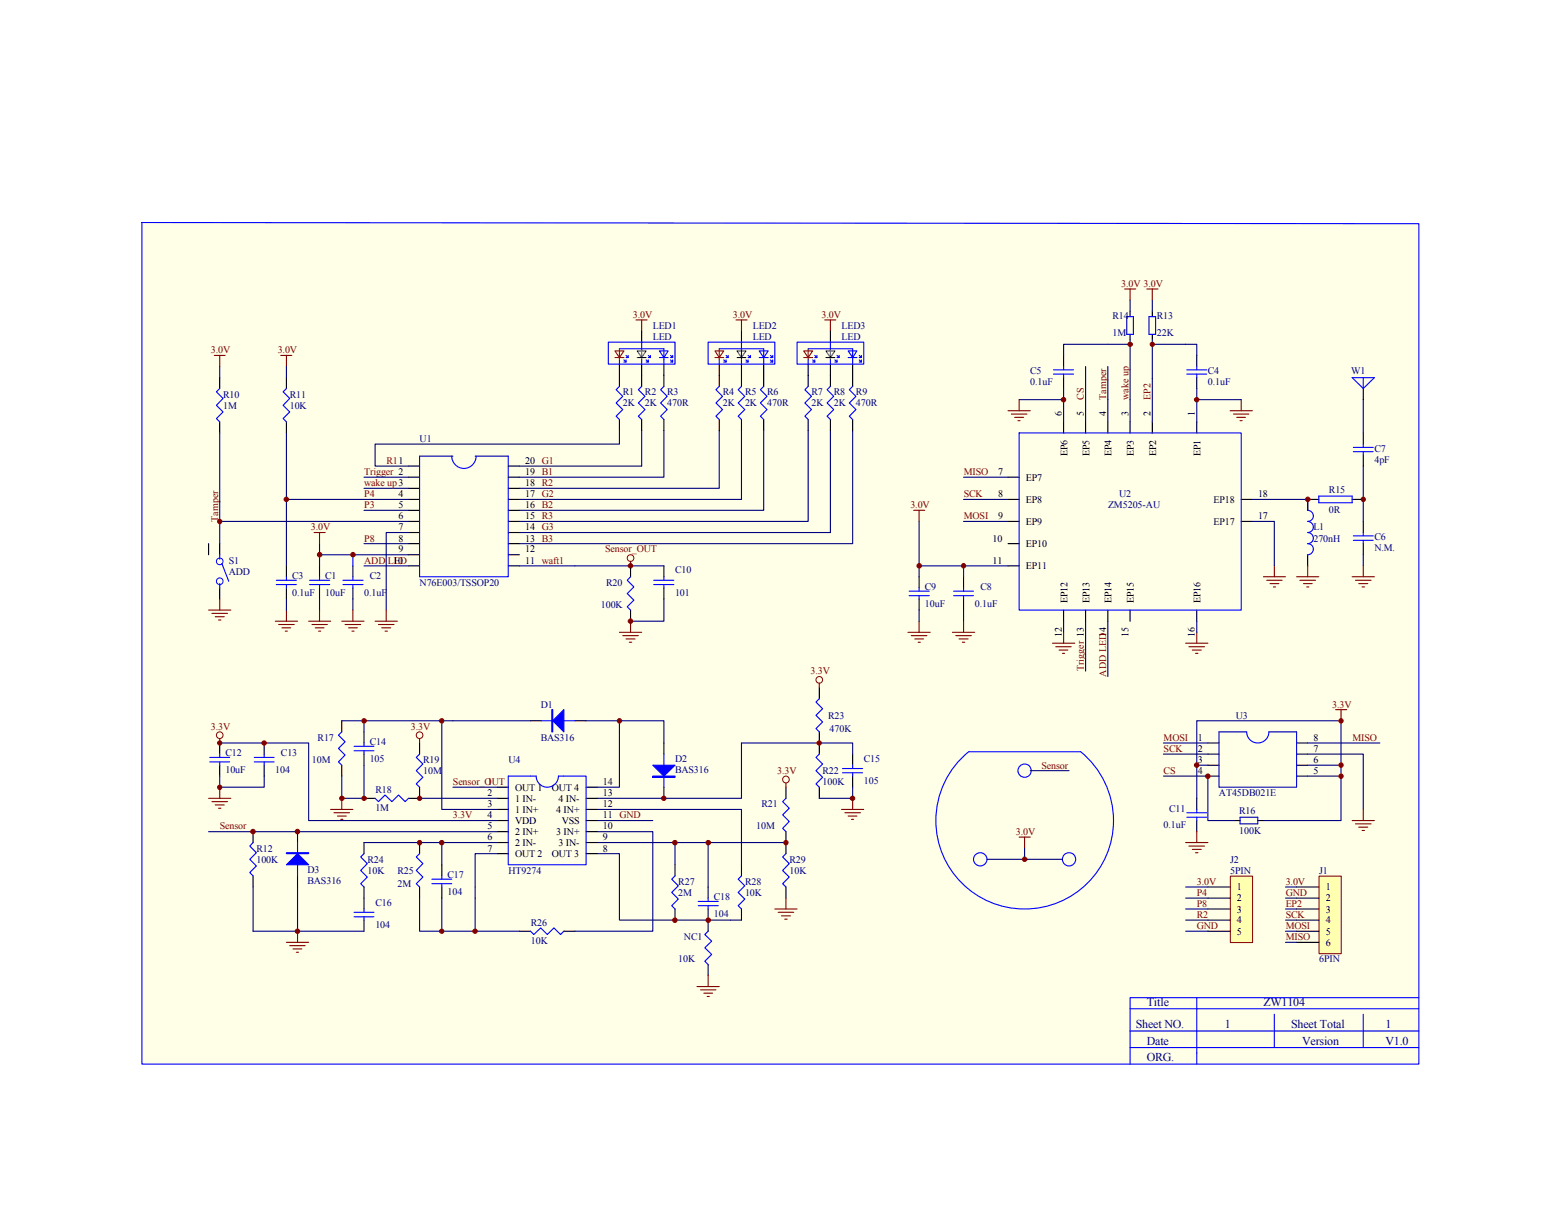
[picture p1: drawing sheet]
<svg xmlns="http://www.w3.org/2000/svg" width="279mm" height="216mm" viewBox="0 0 279 216" stroke-linecap="round" stroke-linejoin="round" font-family="sans-serif">
<path d="M25.4 39.9h228.6v150.6h-228.6z" fill="#ffffe8"/>
<g fill="none" stroke="#000" stroke-width=".2">
<path d="M202.3 55.7v1M202.3 59.9v.9M206.2 55.7v1M206.2 59.9v.9M190.4 63.6v2M190.4 67.6v2M190.4 75.5v2M194.3 75.5v2M198.3 75.5v2M202.3 75.5v2M206.2 75.5v2M214.2 63.6v2"/>
<path d="M214.2 67.6v2M214.2 75.5v2M244 69.6v1.9M244 77.5v2M73.1 85.4h2M73.1 89.4h2M73.1 93.3h2M73.1 97.3h2M73.1 83.4h2M73.1 87.4h2M73.1 91.4h2M73.1 95.3h2"/>
<path d="M73.1 99.3h2M91 85.4h2M91 89.4h2M91 93.3h2M91 97.3h2M91 83.4h2M91 87.4h2M91 91.4h2M91 95.3h2M91 99.3h2M180.4 85.4h2M180.4 89.4h2"/>
<path d="M180.4 93.3h2M180.4 97.3h2M222.2 89.4h2M222.2 93.3h2M234.1 99.3v2M236 89.4h-1.9v2M242 89.4h2M244 81.4v2M244 93.3v2M244 97.3v2M57.2 101.3v2M57.2 105.2v2"/>
<path d="M63.2 101.3v2M63.2 105.2v2M73.1 101.3h2M91 101.3h2M164.5 103.3v1.9M164.5 107.2v2M172.5 103.3v1.9M172.5 107.2v2M180.4 101.3h2M190.4 109.2v2M194.3 109.2v2M198.3 109.2v2"/>
<path d="M202.3 109.2v2M214.2 109.2v2"/>
</g>
<g fill="none" stroke="#00f" stroke-width=".2">
<path d="M25.4 39.8l228.6 .2v150.5h-228.6zM201.7 56.7h1.2M201.7 59.9h1.2M205.7 56.7h1.1M205.7 59.9h1.1M182.4 77.5h39.8v31.7h-39.8zM188.6 67h3.6M188.6 66.2h3.6M190.4 65.6v.6M190.4 67v.6M212.4 67h3.6M212.4 66.2h3.6"/>
<path d="M214.2 65.6v.6M214.2 67v.6M242 67.6h4l-2 2zM244 67.6v2M244 79.5v.6M63.2 99.3v2M75.1 81.7v21.6h15.9v-21.6M80.9 81.7a2.18 2.18 0 0 0 2.1 2.2 2.18 2.18 0 0 0 2.2-2.2M234.1 91.4a.99 .99 0 0 1 1 1 .99 .99 0 0 1-1 .9 1 1 0 0 1 1 1 1 1 0 0 1-1 1 .99 .99 0 0 1 1 1 .99 .99 0 0 1-1 1 1 1 0 0 1 1 1 1 1 0 0 1-1 1M236 88.8h6v1.2h-6zM242.2 96.7h3.6M242.2 95.9h3.6"/>
<path d="M242.2 80.9h3.6M242.2 80.1h3.6M244 80.9v.5M244 95.3v.6M244 96.7v.6M55.4 104.6h3.6M55.4 103.9h3.6M57.2 103.3v.6M57.2 104.6v.6M61.4 104.6h3.6M61.4 103.9h3.6M63.2 103.3v.6"/>
<path d="M63.2 104.6v.6M162.7 106.6h3.6M162.7 105.8h3.6M164.5 105.2v.6M164.5 106.6v.6M170.7 106.6h3.5M170.7 105.8h3.5M172.5 101.3v2M172.5 105.2v.6M172.5 106.6v.6M214.2 178.6v11.9M254 178.6h-51.7v11.9"/>
<path d="M202.3 187.5h51.7M202.3 184.6h51.7M202.3 180.6h51.7M228.1 181.6v5.9M244 181.6v5.9"/>
</g>
<g fill="none" stroke="#000080" stroke-width=".2">
<path d="M202.3 53.7v2M206.2 53.7v2M114.8 77.1v6.3h-21.8M118.8 77.1v8.3h-25.8M128.7 77.1v10.3h-35.7M132.7 77.1v12.3h-39.7M144.7 77.1v16.2h-51.7M148.6 77.1v18.2h-55.6M152.6 77.1v20.2h-59.6M182.4 71.5h8v4M190.4 63.6v-2h11.9v13.9M190.4 69.6v1.9"/>
<path d="M198.3 65.6v9.9M202.3 60.8v.8M206.2 60.8v.8M214.2 63.6v-2h-8v13.9M214.2 69.6v1.9M222.2 71.5h-8v4M244 71.5v6M57.2 99.3h15.9M57.2 97.3v4M65.2 85.4h7.9M65.2 87.4h7.9M73.1 95.3h-4v13.9"/>
<path d="M224.2 93.3h3.9v8M224.2 89.4h9.9v2M244 83.4v9.9M244 99.3v2M57.2 107.2v2M63.2 107.2v2M164.5 109.2v2M172.5 109.2v2M180.4 101.3h-15.9v2M190.4 111.2v2M194.3 111.2v8.9M214.2 111.2v2"/>
</g>
<g fill="none" stroke="#800000" stroke-width=".2">
<path d="M113.8 57.3h2M114.8 57.3v2M131.7 57.3h2M132.7 57.3v2M147.6 57.3h2M148.6 57.3v2M201.3 51.7h2M202.3 51.7v2M205.3 51.7h2M206.2 51.7v2M180.4 73.5h4M181 74.1h2.8"/>
<path d="M181.6 74.7h1.6M182.2 75.3h.4M182.4 71.5v2M220.2 73.5h4M220.8 74.1h2.7M221.4 74.7h1.5M222 75.3h.3M222.2 71.5v2M56.2 95.3h2M57.2 95.3v2M55.2 111.2h4M55.8 111.8h2.8"/>
<path d="M56.4 112.4h1.6M57 113h.4M57.2 109.2v2M61.2 111.2h4M61.8 111.8h2.8M62.4 112.4h1.6M63 113h.4M63.2 109.2v2M67.1 111.2h4M67.7 111.8h2.8M68.3 112.4h1.6M68.9 113h.4"/>
<path d="M69.1 109.2v2M162.5 113.2h4M163.1 113.8h2.8M163.7 114.4h1.6M164.3 115h.4M164.5 111.2v2M170.5 113.2h4M171.1 113.8h2.8M171.7 114.4h1.6M172.3 115h.4M172.5 111.2v2M188.4 115.1h4"/>
<path d="M189 115.8h2.7M189.6 116.4h1.5M190.2 117h.3M190.4 113.2v1.9M212.2 115.1h4M212.8 115.8h2.8M213.4 116.4h1.6M214 117h.4M214.2 113.2v1.9M226.1 103.3h4M226.7 103.9h2.8M227.3 104.5h1.6"/>
<path d="M227.9 105.1h.4M228.1 101.3v2M232.1 103.3h3.9M232.7 103.9h2.8M233.3 104.5h1.6M233.9 105.1h.4M234.1 101.3v2M242 103.3h4M242.6 103.9h2.8M243.2 104.5h1.6M243.8 105.1h.4M244 101.3v2"/>
</g>
<path d="M201.7 56.7v3.2M202.9 56.7v3.2M205.7 56.7v3.2M206.8 56.7v3.2M75.1 81.7h6M85 81.7h6" fill="none" stroke="#0000bf" stroke-width=".2"/>
<circle cx="63.2" cy="99.3" r=".4" fill="#800000"/>
<circle cx="63.2" cy="99.3" r=".4" fill="none" stroke="#800000" stroke-width=".18"/>
<g fill="none" stroke="#800000" stroke-width=".2">
<path d="M38.4 63.6h1.9M39.3 63.6v2M50.2 63.6h2M51.3 63.6v2M163.5 91.4h2M164.5 91.4v1.9M37.3 109.2h4M37.9 109.8h2.8M38.5 110.4h1.6M39.1 111h.4M39.3 107.2v2M49.3 111.2h4"/>
<path d="M49.9 111.8h2.8M50.5 112.4h1.5M51.1 113h.3M51.3 109.2v2"/>
</g>
<g fill="none" stroke="#000" stroke-width=".2">
<path d="M39.3 67.6v2M39.3 75.5v2M51.3 67.6v2M51.3 75.5v2M110.9 67.2v2M110.9 75.1v2M114.8 67.2v2M114.8 75.1v2M118.8 67.2v2M118.8 75.1v2M128.7 67.2v2M128.7 75.1v2"/>
<path d="M132.7 67.2v2M132.7 75.1v2M136.7 67.2v2M136.7 75.1v2M144.7 67.2v2M144.7 75.1v2M148.6 67.2v2M148.6 75.1v2M152.6 67.2v2M152.6 75.1v2M51.3 101.3v2M51.3 105.2v2"/>
</g>
<g fill="none" stroke="#00f" stroke-width=".2">
<path d="M39.3 69.6l-.6 .5 1.2 1.2-1.2 1.3 1.2 1.1-1.2 1.2 .6 .6M51.3 69.6l-.6 .5 1.2 1.2-1.2 1.3 1.2 1.1-1.2 1.2 .6 .6M110.9 69.2l-.6 .6 1.2 1.2-1.2 1.1 1.2 1.2-1.2 1.2 .6 .6M114.8 69.2l-.5 .6 1.1 1.2-1.1 1.1 1.1 1.2-1.1 1.2 .5 .6M118.8 69.2l-.6 .6 1.2 1.2-1.2 1.1 1.2 1.2-1.2 1.2 .6 .6M128.7 69.2l-.6 .6 1.2 1.2-1.2 1.1 1.2 1.2-1.2 1.2 .6 .6M132.7 69.2l-.6 .6 1.2 1.2-1.2 1.1 1.2 1.2-1.2 1.2 .6 .6M136.7 69.2l-.6 .6 1.2 1.2-1.2 1.1 1.2 1.2-1.2 1.2 .6 .6M144.7 69.2l-.6 .6 1.1 1.2-1.1 1.1 1.1 1.2-1.1 1.2 .6 .6M148.6 69.2l-.6 .6 1.2 1.2-1.2 1.1 1.2 1.2-1.2 1.2 .6 .6M152.6 69.2l-.6 .6 1.2 1.2-1.2 1.1 1.2 1.2-1.2 1.2 .6 .6M49.4 104.6h3.6"/>
<path d="M49.4 103.9h3.6M51.3 103.3v.6M51.3 104.6v.6"/>
</g>
<path d="M39.3 65.6v2M51.3 65.6v2M51.3 77.5v23.8M51.3 89.4h21.8M164.5 93.3v8M51.3 107.2v2" fill="none" stroke="#000080" stroke-width=".2"/>
<circle cx="51.2" cy="89.4" r=".4" fill="#800000"/>
<circle cx="51.2" cy="89.4" r=".4" fill="none" stroke="#800000" stroke-width=".18"/>
<path d="M39.3 77.5v19.8" fill="none" stroke="#000080" stroke-width=".2"/>
<circle cx="57.2" cy="99.3" r=".4" fill="#800000"/>
<circle cx="57.2" cy="99.3" r=".4" fill="none" stroke="#800000" stroke-width=".18"/>
<path d="M39.3 93.3h33.8" fill="none" stroke="#000080" stroke-width=".2"/>
<circle cx="39.3" cy="93.4" r=".39" fill="#800000"/>
<circle cx="39.3" cy="93.4" r=".39" fill="none" stroke="#800000" stroke-width=".18"/>
<path d="M110.9 77.1v2.4h-43.8v3.9h6M194.3 65.6v9.9M65.2 91.4h7.9M172.5 85.4h7.9M172.5 89.4h7.9M172.5 93.3h7.9M65.2 101.3h7.9M93 101.3h9.9M118.8 107.2v4h-5.9M198.3 111.2v9.9" fill="none" stroke="#000080" stroke-width=".2"/>
<path d="M37.3 97.3v2M39.3 97.3v2M39.3 105.2v2M112.9 101.3v2M112.9 109.2v2M118.8 101.3v2M118.8 105.2v2" fill="none" stroke="#000" stroke-width=".2"/>
<path d="M112.9 103.3l-.6 .6 1.2 1.2-1.2 1.2 1.2 1.1-1.2 1.2 .6 .6M117 104.6h3.6M117 103.9h3.6M118.8 103.3v.6M118.8 104.6v.6" fill="none" stroke="#00f" stroke-width=".2"/>
<path d="M110.9 113.2h3.9M111.5 113.8h2.8M112.1 114.4h1.6M112.6 115h.5M112.9 111.2v2" fill="none" stroke="#800000" stroke-width=".2"/>
<circle cx="39.3" cy="100.5" r=".6" fill="#ffffe8"/>
<circle cx="39.3" cy="100.5" r=".6" fill="none" stroke="#00f" stroke-width=".18"/>
<circle cx="39.3" cy="104.1" r=".6" fill="#ffffe8"/>
<circle cx="39.3" cy="104.1" r=".6" fill="none" stroke="#00f" stroke-width=".18"/>
<path d="M39.3 99.3v.8M39.3 104.5v.7M39.7 100.9l1.2 3.2" fill="none" stroke="#00f" stroke-width=".2"/>
<path d="M220.3 156.9h3.9v11.8h-3.9z" fill="#ffffb0"/>
<path d="M220.2 156.8h4v11.9h-4z" fill="none" stroke="#800000" stroke-width=".18"/>
<g fill="none" stroke="#000" stroke-width=".2">
<path d="M114.8 59.3v2M132.7 59.3v2M148.6 59.3v2M110.9 65.2v2M114.8 65.2v2M118.8 65.2v2M128.7 65.2v2M132.7 65.2v2M136.7 65.2v2M144.7 65.2v2M148.6 65.2v2M152.6 65.2v2"/>
<path d="M216.2 158.8h4M216.2 160.8h4M216.2 162.7h4M216.2 164.7h4M216.2 166.7h4"/>
</g>
<path d="M65.2 97.3h7.9" fill="none" stroke="#000080" stroke-width=".2"/>
<path d="M110.1 62.8h1.6l-.8 1.2zM110.1 64h1.6M110.9 62.4v2M128 62.8h1.5l-.8 1.2zM128 64h1.5M128.7 62.4v2M143.8 62.8h1.7l-.8 1.2zM143.8 64h1.7M144.7 62.4v2" fill="none" stroke="#bf0000" stroke-width=".2"/>
<path d="M114 62.8h1.7l-.9 1.2zM114 64h1.7M114.8 62.4v2M131.9 62.8h1.6l-.8 1.2zM131.9 64h1.6M132.7 62.4v2M147.8 62.8h1.6l-.8 1.2zM147.8 64h1.6M148.6 62.4v2" fill="none" stroke="#00bf00" stroke-width=".2"/>
<g fill="none" stroke="#00f" stroke-width=".2">
<path d="M108.9 61.3h11.9v3.9h-11.9zM110.9 62.4h7.9v2.8M110.9 64.4v.8M111.7 64.4l.4 .4v-.4M111.7 64.8h.4M112.1 63.6l.3 .4h-.3M112.4 63.6v.4M114.8 61.3v1.1M114.8 64.4v.8M115.7 64.4l.3 .4v-.4M115.7 64.8h.3M116 63.6l.4 .4v-.4"/>
<path d="M116 64h.4M118 62.8h1.6l-.8 1.2zM118 64h1.6M120 63.6l.4 .4v-.4M120 64.4l.4 .4v-.4M120 64h.4M120 64.8h.4M126.7 61.3h12v3.9h-12zM128.7 62.4h8v2.8M128.7 64.4v.8M129.5 64.4l.5 .4v-.4M129.5 64.8h.5"/>
<path d="M130 63.6l.3 .4h-.3M130.3 63.6v.4M132.7 61.3v1.1M132.7 64.4v.8M133.5 64.4l.4 .4v-.4M133.5 64.8h.4M133.9 63.6l.4 .4v-.4M133.9 64h.4M135.9 62.8h1.6l-.8 1.2zM135.9 64h1.6M137.9 63.6l.4 .4v-.4M137.9 64.4l.4 .4v-.4"/>
<path d="M137.9 64h.4M137.9 64.8h.4M142.7 61.3h11.9v3.9h-11.9zM144.7 62.4h7.9v2.8M144.7 64.4v.8M145.5 64.4l.3 .4v-.4M145.5 64.8h.3M145.8 63.6l.4 .4h-.4M146.2 63.6v.4M148.6 61.3v1.1M148.6 64.4v.8M149.4 64.4l.4 .4v-.4"/>
<path d="M149.4 64.8h.4M149.8 63.6l.4 .4v-.4M149.8 64h.4M151.8 62.8h1.6l-.8 1.2zM151.8 64h1.6M153.8 63.6l.4 .4v-.4M153.8 64.4l.4 .4v-.4M153.8 64h.4M153.8 64.8h.4"/>
</g>
<path d="M236.1 156.9h4v13.8h-4z" fill="#ffffb0"/>
<g fill="none" stroke="#800000" stroke-width=".18">
<path d="M236.1 156.8h4v13.9h-4z"/>
<circle cx="112.9" cy="99.9" r=".6"/>
</g>
<g fill="none" stroke="#000" stroke-width=".2">
<path d="M216.2 133h2M216.2 135h2M216.2 137h2M216.2 138.9h2M232.1 133h2M232.1 135h2M232.1 137h2M232.1 138.9h2M214.2 142.9v2M214.2 146.9v2M220.9 146.9h1.1M225.1 146.9h1"/>
<path d="M232.1 158.8h3.9M232.1 160.8h3.9M232.1 162.7h3.9M232.1 164.7h3.9M232.1 166.7h3.9M232.1 168.7h3.9"/>
</g>
<g fill="none" stroke="#000080" stroke-width=".2">
<path d="M136.7 77.1v14.3h-43.7M112.9 101.3h5.9M184.4 138h6.9M208.2 138.9h8v8h4.7M208.2 133h8M208.2 135h8M214.2 137v-8h25.8v9.9M214.2 137h2M214.2 137v5.9M234.1 135h9.9v9.9M234.1 133h12.9M234.1 137h5.9"/>
<path d="M234.1 138.9h5.9M240 138.9v8h-13.9M176.7 153.8h13.5M183.4 151.8v2M212.2 158.8h4M230.1 158.8h2M212.2 160.8h4M212.2 162.7h4M212.2 164.7h4M212.2 166.7h4M230.1 160.8h2M230.1 162.7h2"/>
<path d="M230.1 164.7h2M230.1 166.7h2M230.1 168.7h2"/>
</g>
<path d="M223.1 131h-4.9v9.9h13.9v-9.9h-5M222 147.5h3.1M222 146.3h3.1" fill="none" stroke="#0000bf" stroke-width=".2"/>
<path d="M173.4 134.5a15.9 15.9 0 0 0-1.6 23.2 15.9 15.9 0 0 0 23.2 0 15.9 15.9 0 0 0-1.6-23.2M173.5 134.6h19.8M184.1 137a1.19 1.19 0 0 0-1.9 .6 1.19 1.19 0 0 0 1.4 1.5 1.19 1.19 0 0 0 .6-2M223.1 131a1.99 1.99 0 0 0 2 2 1.99 1.99 0 0 0 2-2M176.2 152.9a1.18 1.18 0 0 0-1.9 .6 1.18 1.18 0 0 0 1.4 1.4 1.18 1.18 0 0 0 .6-1.9M192.1 152.9a1.19 1.19 0 0 0-1.9 .6 1.19 1.19 0 0 0 1.4 1.4 1.19 1.19 0 0 0 .6-1.9M212.4 146.3h3.6M212.4 145.5h3.6M214.2 144.9v.6M214.2 146.3v.6M222 146.3v1.2M225.1 146.3v1.2" fill="none" stroke="#00f" stroke-width=".2"/>
<g fill="none" stroke="#800000" stroke-width=".2">
<path d="M112.9 100.5v.8M239.1 127h1.9M240 127v2M182.4 149.9h2M183.4 149.9v1.9M212.2 150.8h4M212.8 151.5h2.8M213.4 152.1h1.6M214 152.7h.4M214.2 148.9v1.9M242 146.9h4M242.6 147.5h2.8"/>
<path d="M243.2 148.1h1.6M243.8 148.7h.4M244 144.9v2"/>
</g>
<circle cx="190.4" cy="71.6" r=".4" fill="#800000"/>
<circle cx="190.4" cy="71.6" r=".4" fill="none" stroke="#800000" stroke-width=".18"/>
<circle cx="234.1" cy="89.4" r=".4" fill="#800000"/>
<circle cx="234.1" cy="89.4" r=".4" fill="none" stroke="#800000" stroke-width=".18"/>
<circle cx="214.2" cy="71.6" r=".39" fill="#800000"/>
<circle cx="214.2" cy="71.6" r=".39" fill="none" stroke="#800000" stroke-width=".18"/>
<circle cx="164.5" cy="101.3" r=".4" fill="#800000"/>
<circle cx="164.5" cy="101.3" r=".4" fill="none" stroke="#800000" stroke-width=".18"/>
<circle cx="172.5" cy="101.3" r=".39" fill="#800000"/>
<circle cx="172.5" cy="101.3" r=".39" fill="none" stroke="#800000" stroke-width=".18"/>
<circle cx="244" cy="89.4" r=".39" fill="#800000"/>
<circle cx="244" cy="89.4" r=".39" fill="none" stroke="#800000" stroke-width=".18"/>
<circle cx="202.3" cy="61.6" r=".4" fill="#800000"/>
<circle cx="202.3" cy="61.6" r=".4" fill="none" stroke="#800000" stroke-width=".18"/>
<circle cx="206.2" cy="61.6" r=".38" fill="#800000"/>
<circle cx="206.2" cy="61.6" r=".38" fill="none" stroke="#800000" stroke-width=".18"/>
<circle cx="216.2" cy="139" r=".4" fill="#800000"/>
<circle cx="216.2" cy="139" r=".4" fill="none" stroke="#800000" stroke-width=".18"/>
<circle cx="214.2" cy="137" r=".4" fill="#800000"/>
<circle cx="214.2" cy="137" r=".4" fill="none" stroke="#800000" stroke-width=".18"/>
<circle cx="240" cy="139" r=".39" fill="#800000"/>
<circle cx="240" cy="139" r=".39" fill="none" stroke="#800000" stroke-width=".18"/>
<circle cx="240" cy="137" r=".39" fill="#800000"/>
<circle cx="240" cy="137" r=".39" fill="none" stroke="#800000" stroke-width=".18"/>
<circle cx="240" cy="129" r=".39" fill="#800000"/>
<circle cx="240" cy="129" r=".39" fill="none" stroke="#800000" stroke-width=".18"/>
<circle cx="183.4" cy="153.8" r=".4" fill="#800000"/>
<circle cx="183.4" cy="153.8" r=".4" fill="none" stroke="#800000" stroke-width=".18"/>
<g fill="none" stroke="#000" stroke-width=".2">
<path d="M65.2 131v2M65.2 135v2M152.6 135v2M152.6 138.9v2M45.3 148.9v1.9M45.3 156.8v2M53.3 148.9v1.9M53.3 156.8v2M65.2 150.8v2M65.2 158.8v2M65.2 142.9h1.9M73.1 142.9h2"/>
<path d="M75.1 150.8v2M75.1 158.8v2M89 140.9h2M89 142.9h2M89 144.9h2M89 146.9h2M89 148.9h2M89 150.8h2M89 152.8h2M104.9 140.9h2M104.9 142.9h2M104.9 144.9h2"/>
<path d="M104.9 146.9h2M104.9 148.9h2M104.9 150.8h2M104.9 152.8h2M120.8 154.8v2M140.7 140.9v2M140.7 148.9v3.9M140.7 158.8v2M93 166.7h2M100.9 166.7h2M120.8 162.7v2"/>
</g>
<g fill="none" stroke="#00f" stroke-width=".2">
<path d="M63.4 134.4h3.5M63.4 133.6h3.5M65.2 133v.6M65.2 134.4v.6M91 138.9h5a1.99 1.99 0 0 0 2 2 1.99 1.99 0 0 0 1.9-2h5v15.9h-13.9zM150.8 138.3h3.6M150.8 137.6h3.6M152.6 137v.6M152.6 138.3v.6M45.3 150.8l-.6 .7 1.2 1.2-1.2 1.1 1.2 1.2-1.2 1.2 .6 .6M51.3 152.7h3.9v.1h-3.9zM53.3 150.8v6"/>
<path d="M65.2 152.8l-.6 .6 1.1 1.2-1.1 1.2 1.1 1.2-1.1 1.2 .6 .6M67.1 142.9l.6 .6 1.2-1.2 1.2 1.2 1.2-1.2 1.2 1.2 .6-.6M75.1 152.8l-.6 .6 1.2 1.2-1.2 1.2 1.2 1.2-1.2 1.2 .6 .6M120.8 156.8l-.6 .6 1.2 1.2-1.2 1.2 1.2 1.2-1.2 1.1 .6 .6M140.7 152.8l-.6 .6 1.2 1.2-1.2 1.2 1.2 1.2-1.2 1.2 .6 .6M140.7 142.9l-.6 .6 1.2 1.2-1.2 1.2 1.2 1.2-1.2 1.2 .6 .6M95 166.7l.5 .6 1.3-1.2 1.2 1.2 1.1-1.2 1.2 1.2 .6-.6"/>
</g>
<path d="M81.1 146.9h7.9" fill="none" stroke="#000080" stroke-width=".2"/>
<path d="M51.3 152.7h3.9" fill="none" stroke="#00f" stroke-width=".18"/>
<path d="M51.3 154.8l2-2 1.9 2z" fill="#00f"/>
<g fill="none" stroke="#00f" stroke-width=".2">
<path d="M61.2 131l-.6 .6 1.2 1.2-1.2 1.2 1.2 1.2-1.2 1.2 .6 .6M75.1 135l-.6 .6 1.2 1.2-1.2 1.2 1.2 1.1-1.2 1.2 .6 .6M116.8 138.9h4v.2h-4zM118.8 135v5.9M146.6 135l-.6 .6 1.2 1.2-1.2 1.2 1.2 1.1-1.2 1.2 .6 .6M146.6 125.1l-.6 .6 1.2 1.2-1.2 1.2 1.2 1.1-1.2 1.2 .6 .6M51.3 154.8l2-2 1.9 2zM77.3 158.2h3.6M77.3 157.4h3.6M79.1 156.8v.6M79.1 158.2v.6M132.7 156.8l-.6 .6 1.2 1.2-1.2 1.2 1.2 1.2-1.2 1.1 .6 .6"/>
<path d="M63.4 164.1h3.5M63.4 163.3h3.5M65.2 162.7v.6M65.2 164.1v.6M125 162.1h3.6M125 161.4h3.6M126.7 166.7l-.5 .6 1.2 1.2-1.2 1.2 1.2 1.2-1.2 1.2 .5 .6M126.7 160.8v.6M126.7 162.1v.6"/>
</g>
<g fill="none" stroke="#000080" stroke-width=".2">
<path d="M110.9 131v9.9h-4M132.7 133v9.9h-25.8M37.3 148.9h51.7M45.3 158.8v7.9M53.3 158.8v7.9M65.2 150.8h23.8M79.1 150.8v4M89 152.8h-4v13.9M106.9 148.9h9.9v17.8h-13.9M106.9 152.8h4v11.9h21.8M106.9 144.9h25.8v9.9M106.9 150.8h33.8"/>
<path d="M106.9 146.9h9.9M120.8 150.8v4M126.7 150.8v8M75.1 160.8v5.9h17.9M79.1 160.8v5.9"/>
</g>
<g fill="none" stroke="#000" stroke-width=".2">
<path d="M61.2 129v2M61.2 137v1.9M75.1 133v2M118.8 133v2M146.6 123.1v2M146.6 131v4M75.1 140.9v2M79.1 154.8v2M79.1 158.8v2M118.8 140.9v2M126.7 158.8v2M132.7 154.8v2"/>
<path d="M146.6 140.9v2M65.2 160.8v1.9M65.2 164.7v2M126.7 162.7v4M126.7 172.7v1.9M132.7 162.7v2"/>
</g>
<g fill="none" stroke="#800000" stroke-width=".2">
<path d="M140.7 140.2v.7M51.3 168.7h3.9M51.9 169.3h2.7M52.5 169.9h1.5M53 170.5h.4M53.3 166.7v2M124.8 176.6h3.9M125.4 177.2h2.7M126 177.8h1.5M126.6 178.4h.4M126.7 174.6v2M138.7 162.7h4"/>
<path d="M139.3 163.3h2.8M139.9 164h1.6M140.5 164.5h.4M140.7 160.8v1.9"/>
</g>
<circle cx="140.7" cy="139.5" r=".6" fill="none" stroke="#800000" stroke-width=".18"/>
<path d="M116.8 139h4" fill="none" stroke="#00f" stroke-width=".21"/>
<path d="M116.8 137h4l-2 1.9z" fill="#00f"/>
<path d="M96.9 129h6M98.8 127h.1v4h-.1zM116.8 137h4l-2 1.9z" fill="none" stroke="#00f" stroke-width=".2"/>
<path d="M95 129h1.9M102.9 129h2" fill="none" stroke="#000" stroke-width=".2"/>
<path d="M98.8 127v4" fill="none" stroke="#00f" stroke-width=".18"/>
<path d="M98.9 129l2-2v4z" fill="#00f"/>
<path d="M37.5 136.4h3.6M37.5 135.6h3.6M39.3 135v.6M39.3 136.4v.6M45.5 136.4h3.6M45.5 135.6h3.6M47.3 135v.6M47.3 136.4v.6M98.9 129l2-2v4z" fill="none" stroke="#00f" stroke-width=".2"/>
<g fill="none" stroke="#000080" stroke-width=".2">
<path d="M39.3 138.9v2h8v-2M39.3 133h15.9v13.9h25.9M61.2 129h33.8M65.2 137v5.9h-4v-4M65.2 129v2M79.1 129v15.9h9.9M104.9 129h6v2M110.9 129h7.9v4M132.7 133h19.9v2M75.1 142.9h13.9M81.1 140.9h7.9M152.6 140.9v2h-6"/>
<path d="M45.3 166.7h19.9"/>
</g>
<g fill="none" stroke="#800000" stroke-width=".2">
<path d="M39.3 132.2v.8M75.1 132.2v.8M146.6 122.3v.8M37.3 142.9h4M37.9 143.5h2.8M38.5 144.1h1.6M39.1 144.7h.4M39.3 140.9v2M59.2 144.9h4M59.8 145.5h2.8M60.4 146.1h1.6M61 146.7h.4"/>
<path d="M61.2 142.9v2M150.6 144.9h4M151.2 145.5h2.8M151.8 146.1h1.6M152.4 146.7h.4M152.6 142.9v2"/>
</g>
<g fill="none" stroke="#800000" stroke-width=".18">
<circle cx="39.3" cy="131.6" r=".6"/>
<circle cx="75.1" cy="131.6" r=".6"/>
<circle cx="146.6" cy="121.7" r=".6"/>
</g>
<path d="M39.3 133v2M39.3 137v1.9M47.3 133v2M47.3 137v1.9" fill="none" stroke="#000" stroke-width=".2"/>
<circle cx="120.8" cy="164.7" r=".4" fill="#800000"/>
<circle cx="120.8" cy="164.7" r=".4" fill="none" stroke="#800000" stroke-width=".18"/>
<circle cx="140.7" cy="150.9" r=".39" fill="#800000"/>
<circle cx="140.7" cy="150.9" r=".39" fill="none" stroke="#800000" stroke-width=".18"/>
<circle cx="75.1" cy="142.9" r=".38" fill="#800000"/>
<circle cx="75.1" cy="142.9" r=".38" fill="none" stroke="#800000" stroke-width=".18"/>
<circle cx="65.2" cy="142.9" r=".4" fill="#800000"/>
<circle cx="65.2" cy="142.9" r=".4" fill="none" stroke="#800000" stroke-width=".18"/>
<circle cx="45.3" cy="148.9" r=".4" fill="#800000"/>
<circle cx="45.3" cy="148.9" r=".4" fill="none" stroke="#800000" stroke-width=".18"/>
<circle cx="75.1" cy="150.9" r=".39" fill="#800000"/>
<circle cx="75.1" cy="150.9" r=".39" fill="none" stroke="#800000" stroke-width=".18"/>
<circle cx="53.2" cy="148.9" r=".4" fill="#800000"/>
<circle cx="53.2" cy="148.9" r=".4" fill="none" stroke="#800000" stroke-width=".18"/>
<circle cx="126.8" cy="164.7" r=".4" fill="#800000"/>
<circle cx="126.8" cy="164.7" r=".4" fill="none" stroke="#800000" stroke-width=".18"/>
<circle cx="53.2" cy="166.7" r=".39" fill="#800000"/>
<circle cx="53.2" cy="166.7" r=".39" fill="none" stroke="#800000" stroke-width=".18"/>
<circle cx="79.1" cy="150.9" r=".4" fill="#800000"/>
<circle cx="79.1" cy="150.9" r=".4" fill="none" stroke="#800000" stroke-width=".18"/>
<circle cx="79.1" cy="166.7" r=".39" fill="#800000"/>
<circle cx="79.1" cy="166.7" r=".39" fill="none" stroke="#800000" stroke-width=".18"/>
<circle cx="85" cy="166.7" r=".39" fill="#800000"/>
<circle cx="85" cy="166.7" r=".39" fill="none" stroke="#800000" stroke-width=".18"/>
<circle cx="126.8" cy="150.9" r=".41" fill="#800000"/>
<circle cx="126.8" cy="150.9" r=".41" fill="none" stroke="#800000" stroke-width=".18"/>
<circle cx="120.8" cy="150.9" r=".4" fill="#800000"/>
<circle cx="120.8" cy="150.9" r=".4" fill="none" stroke="#800000" stroke-width=".18"/>
<circle cx="146.6" cy="133" r=".39" fill="#800000"/>
<circle cx="146.6" cy="133" r=".39" fill="none" stroke="#800000" stroke-width=".18"/>
<circle cx="118.8" cy="142.9" r=".39" fill="#800000"/>
<circle cx="118.8" cy="142.9" r=".39" fill="none" stroke="#800000" stroke-width=".18"/>
<circle cx="152.6" cy="142.9" r=".39" fill="#800000"/>
<circle cx="152.6" cy="142.9" r=".39" fill="none" stroke="#800000" stroke-width=".18"/>
<circle cx="110.9" cy="129" r=".39" fill="#800000"/>
<circle cx="110.9" cy="129" r=".39" fill="none" stroke="#800000" stroke-width=".18"/>
<circle cx="61.2" cy="142.9" r=".4" fill="#800000"/>
<circle cx="61.2" cy="142.9" r=".4" fill="none" stroke="#800000" stroke-width=".18"/>
<circle cx="65.2" cy="129" r=".4" fill="#800000"/>
<circle cx="65.2" cy="129" r=".4" fill="none" stroke="#800000" stroke-width=".18"/>
<circle cx="79.1" cy="129" r=".39" fill="#800000"/>
<circle cx="79.1" cy="129" r=".39" fill="none" stroke="#800000" stroke-width=".18"/>
<circle cx="39.3" cy="133" r=".38" fill="#800000"/>
<circle cx="39.3" cy="133" r=".38" fill="none" stroke="#800000" stroke-width=".18"/>
<circle cx="47.3" cy="133" r=".39" fill="#800000"/>
<circle cx="47.3" cy="133" r=".39" fill="none" stroke="#800000" stroke-width=".18"/>
<circle cx="39.3" cy="140.9" r=".39" fill="#800000"/>
<circle cx="39.3" cy="140.9" r=".39" fill="none" stroke="#800000" stroke-width=".18"/>
<path d="M102.9 101.3h10" fill="none" stroke="#000080" stroke-width=".2"/>
<circle cx="112.8" cy="111.2" r=".39" fill="#800000"/>
<circle cx="112.8" cy="111.2" r=".39" fill="none" stroke="#800000" stroke-width=".18"/>
<circle cx="112.8" cy="101.3" r=".39" fill="#800000"/>
<circle cx="112.8" cy="101.3" r=".39" fill="none" stroke="#800000" stroke-width=".18"/>
<g font-size="2.1" fill="#000080">
<text x="203.3" y="184.1">Sheet NO.</text>
<text x="205.3" y="180.1">Title</text>
<text x="219.2" y="184.1">1</text>
<text x="226.1" y="180.1">ZW1104</text>
<text x="231.1" y="184.1">Sheet Total</text>
<text x="248" y="184.1">1</text>
<text x="205.3" y="187">Date</text>
<text x="205.3" y="190">ORG.</text>
<text x="233.1" y="187">Version</text>
<text x="248" y="187">V1.0</text>
</g>
<g font-size="1.8" fill="#800000">
<text x="200.7" y="51.4">3.0V 3.0V</text>
<text x="113.3" y="56.9">3.0V</text>
<text x="131.1" y="56.9">3.0V</text>
<text x="147.1" y="56.9">3.0V</text>
<text x="37.8" y="63.2">3.0V</text>
<text x="49.7" y="63.2">3.0V</text>
<text x="194" y="71.6" transform="rotate(-90 194 71.6)">CS</text>
<text x="198" y="71.6" transform="rotate(-90 198 71.6)">Tamper</text>
<text x="202" y="71.6" transform="rotate(-90 202 71.6)">wake up</text>
<text x="206" y="71.6" transform="rotate(-90 206 71.6)">EP2</text>
<text x="69.2" y="83.1">R11</text>
<text x="65.2" y="85">Trigger 2</text>
<text x="65.2" y="87">wake up3</text>
<text x="65.2" y="89">P4</text>
<text x="172.5" y="85">MISO</text>
<text x="172.5" y="89">SCK</text>
<text x="39" y="93.4" transform="rotate(-90 39 93.4)">Tamper</text>
<text x="55.6" y="95">3.0V</text>
<text x="65.2" y="91">P3</text>
<text x="162.9" y="91">3.0V</text>
<text x="172.5" y="93">MOSI</text>
<text x="65.2" y="100.9">ADD LED</text>
<text x="65.2" y="96.9">P8</text>
<text x="108.3" y="98.9">Sensor_OUT</text>
<text x="145.1" y="120.7">3.3V</text>
<text x="194" y="120.1" transform="rotate(-90 194 120.1)">Trigger 13</text>
<text x="198" y="121.1" transform="rotate(-90 198 121.1)">ADD LED14</text>
<text x="37.8" y="130.6">3.3V</text>
<text x="73.5" y="130.6">3.3V</text>
<text x="238.5" y="126.7">3.3V</text>
<text x="186.4" y="137.6">Sensor</text>
<text x="208.3" y="132.6">MOSI</text>
<text x="208.3" y="134.6">SCK</text>
<text x="242.1" y="132.6">MISO</text>
<text x="81.1" y="140.5">Sensor_OUT</text>
<text x="139.1" y="138.6">3.3V</text>
<text x="208.3" y="138.6">CS</text>
<text x="39.3" y="148.5">Sensor</text>
<text x="81.1" y="146.5">3.3V</text>
<text x="181.8" y="149.5">3.0V</text>
<text x="214.2" y="160.4">P4</text>
<text x="214.2" y="158.4">3.0V</text>
<text x="230.1" y="160.4">GND</text>
<text x="230.1" y="158.4">3.0V</text>
<text x="214.2" y="162.3">P8</text>
<text x="214.2" y="164.3">R2</text>
<text x="214.2" y="166.3">GND</text>
<text x="230.1" y="162.3">EP2</text>
<text x="230.1" y="164.3">SCK</text>
<text x="230.1" y="166.3">MOSI</text>
<text x="230.1" y="168.3">MISO</text>
</g>
<g font-size="1.8" fill="#000080">
<text x="116.8" y="58.8">LED1</text>
<text x="134.7" y="58.8">LED2</text>
<text x="150.6" y="58.8">LED3</text>
<text x="199.1" y="57.1">R14</text>
<text x="207.1" y="57.1">R13</text>
<text x="116.8" y="60.8">LED</text>
<text x="134.7" y="60.8">LED</text>
<text x="150.6" y="60.8">LED</text>
<text x="199.1" y="60.1">1M</text>
<text x="207.1" y="60.1">22K</text>
<text x="40" y="71.2">R10</text>
<text x="51.9" y="71.2">R11</text>
<text x="111.5" y="70.7">R1</text>
<text x="115.4" y="70.7">R2</text>
<text x="119.4" y="70.7">R3</text>
<text x="129.4" y="70.7">R4</text>
<text x="133.3" y="70.7">R5</text>
<text x="137.3" y="70.7">R6</text>
<text x="145.2" y="70.7">R7</text>
<text x="149.2" y="70.7">R8</text>
<text x="153.2" y="70.7">R9</text>
<text x="184.4" y="67">C5</text>
<text x="184.4" y="69">0.1uF</text>
<text x="216.2" y="67">C4</text>
<text x="216.2" y="69">0.1uF</text>
<text x="241.9" y="67">W1</text>
<text x="40" y="73.2">1M</text>
<text x="51.9" y="73.2">10K</text>
<text x="111.5" y="72.7">2K</text>
<text x="115.4" y="72.7">2K</text>
<text x="119.4" y="72.7">470R</text>
<text x="129.4" y="72.7">2K</text>
<text x="133.3" y="72.7">2K</text>
<text x="137.3" y="72.7">470R</text>
<text x="145.2" y="72.7">2K</text>
<text x="149.2" y="72.7">2K</text>
<text x="153.2" y="72.7">470R</text>
<text x="75.1" y="79.1">U1</text>
<text x="246" y="80.9">C7</text>
<text x="246" y="82.8">4pF</text>
<text x="200.3" y="89">U2</text>
<text x="237.9" y="88.2">R15</text>
<text x="198.3" y="91">ZM5205-AU</text>
<text x="235.1" y="95">L1</text>
<text x="237.9" y="91.8">0R</text>
<text x="40.9" y="100.9">S1</text>
<text x="235.1" y="96.9">270nH</text>
<text x="246" y="98.7">N.M.</text>
<text x="246" y="96.7">C6</text>
<text x="40.9" y="102.9">ADD</text>
<text x="52.3" y="103.7">C3</text>
<text x="52.3" y="106.6">0.1uF</text>
<text x="58.2" y="103.7">C1</text>
<text x="58.2" y="106.6">10uF</text>
<text x="65.2" y="106.6">0.1uF</text>
<text x="66.2" y="103.7">C2</text>
<text x="75.1" y="104.9">N76E003/TSSOP20</text>
<text x="108.5" y="104.9">R20</text>
<text x="120.8" y="102.7">C10</text>
<text x="120.8" y="106.6">101</text>
<text x="165.5" y="105.7">C9</text>
<text x="175.5" y="105.7">C8</text>
<text x="107.5" y="108.8">100K</text>
<text x="165.5" y="108.6">10uF</text>
<text x="174.5" y="108.6">0.1uF</text>
<text x="96.8" y="126.7">D1</text>
<text x="148.3" y="128.7">R23</text>
<text x="148.5" y="131">470K</text>
<text x="221.2" y="128.7">U3</text>
<text x="40.3" y="135.4">C12</text>
<text x="50.3" y="135.4">C13</text>
<text x="55.8" y="136.6">10M</text>
<text x="56.9" y="132.6">R17</text>
<text x="66.2" y="133.4">C14</text>
<text x="66.2" y="136.4">105</text>
<text x="75.7" y="136.6">R19</text>
<text x="91" y="136.6">U4</text>
<text x="96.8" y="132.6">BAS316</text>
<text x="120.8" y="136.4">D2</text>
<text x="154.6" y="136.4">C15</text>
<text x="40.3" y="138.3">10uF</text>
<text x="49.3" y="138.3">104</text>
<text x="67.2" y="141.9">R18</text>
<text x="75.7" y="138.6">10M</text>
<text x="120.8" y="138.3">BAS316</text>
<text x="147.2" y="138.6">R22</text>
<text x="147.2" y="140.5">100K</text>
<text x="154.6" y="140.3">105</text>
<text x="218.2" y="142.5">AT45DB021E</text>
<text x="67.2" y="145.1">1M</text>
<text x="135.3" y="148.5">10M</text>
<text x="136.3" y="144.5">R21</text>
<text x="208.3" y="148.3">0.1uF</text>
<text x="209.3" y="145.3">C11</text>
<text x="221.8" y="145.7">R16</text>
<text x="221.8" y="149.3">100K</text>
<text x="45.9" y="152.4">R12</text>
<text x="45.9" y="154.4">100K</text>
<text x="65.8" y="154.4">R24</text>
<text x="141.3" y="154.4">R29</text>
<text x="220.2" y="154.4">J2</text>
<text x="55" y="156.2">D3</text>
<text x="55" y="158.2">BAS316</text>
<text x="65.8" y="156.4">10K</text>
<text x="71.2" y="156.4">R25</text>
<text x="71.2" y="158.8">2M</text>
<text x="80.1" y="157.2">C17</text>
<text x="80.1" y="160.2">104</text>
<text x="91" y="156.4">HT9274</text>
<text x="121.4" y="158.4">R27</text>
<text x="121.4" y="160.4">2M</text>
<text x="127.8" y="161.2">C18</text>
<text x="133.3" y="158.4">R28</text>
<text x="133.3" y="160.4">10K</text>
<text x="141.3" y="156.4">10K</text>
<text x="220.2" y="156.4">5PIN</text>
<text x="236.1" y="156.4">J1</text>
<text x="67.2" y="162.1">C16</text>
<text x="67.2" y="166.1">104</text>
<text x="95" y="165.7">R26</text>
<text x="127.8" y="164.1">104</text>
<text x="95" y="168.9">10K</text>
<text x="121.4" y="172.3">10K</text>
<text x="122.4" y="168.3">NC1</text>
<text x="236.1" y="172.3">6PIN</text>
</g>
<g font-size="1.8">
<text x="190" y="74.5" transform="rotate(-90 190 74.5)">6</text>
<text x="194" y="74.5" transform="rotate(-90 194 74.5)">5</text>
<text x="198" y="74.5" transform="rotate(-90 198 74.5)">4</text>
<text x="202" y="74.5" transform="rotate(-90 202 74.5)">3</text>
<text x="206" y="74.5" transform="rotate(-90 206 74.5)">2</text>
<text x="213.9" y="74.5" transform="rotate(-90 213.9 74.5)">1</text>
<text x="94" y="83.1">20 G1</text>
<text x="191.1" y="81.7" transform="rotate(-90 191.1 81.7)">EP6</text>
<text x="195" y="81.7" transform="rotate(-90 195 81.7)">EP5</text>
<text x="199" y="81.7" transform="rotate(-90 199 81.7)">EP4</text>
<text x="202.9" y="81.7" transform="rotate(-90 202.9 81.7)">EP3</text>
<text x="206.9" y="81.7" transform="rotate(-90 206.9 81.7)">EP2</text>
<text x="214.9" y="81.7" transform="rotate(-90 214.9 81.7)">EP1</text>
<text x="71.3" y="89">4</text>
<text x="94" y="89">17 G2</text>
<text x="94" y="87">18 R2</text>
<text x="94" y="85">19 B1</text>
<text x="178.6" y="85">7</text>
<text x="178.6" y="89">8</text>
<text x="183.6" y="86">EP7</text>
<text x="225.2" y="89">18</text>
<text x="71.3" y="91">5</text>
<text x="71.3" y="93">6</text>
<text x="71.3" y="95">7</text>
<text x="94" y="95">14 G3</text>
<text x="94" y="93">15 R3</text>
<text x="94" y="91">16 B2</text>
<text x="178.6" y="93">9</text>
<text x="183.6" y="90">EP8</text>
<text x="183.6" y="93.9">EP9</text>
<text x="217.2" y="93.9">EP17</text>
<text x="217.2" y="90">EP18</text>
<text x="225.2" y="93">17</text>
<text x="70.4" y="100.9">10</text>
<text x="71.3" y="96.9">8</text>
<text x="71.3" y="98.9">9</text>
<text x="94" y="100.9">11 waft1</text>
<text x="94" y="98.9">12</text>
<text x="94" y="96.9">13 B3</text>
<text x="177.7" y="96.9">10</text>
<text x="177.7" y="100.9">11</text>
<text x="183.6" y="97.9">EP10</text>
<text x="183.6" y="101.9">EP11</text>
<text x="191.1" y="108" transform="rotate(-90 191.1 108)">EP12</text>
<text x="195" y="108" transform="rotate(-90 195 108)">EP13</text>
<text x="199" y="108" transform="rotate(-90 199 108)">EP14</text>
<text x="202.9" y="108" transform="rotate(-90 202.9 108)">EP15</text>
<text x="214.9" y="108" transform="rotate(-90 214.9 108)">EP16</text>
<text x="190" y="114" transform="rotate(-90 190 114)">12</text>
<text x="202" y="114" transform="rotate(-90 202 114)">15</text>
<text x="213.9" y="114" transform="rotate(-90 213.9 114)">16</text>
<text x="214.4" y="132.6">1</text>
<text x="214.4" y="134.6">2</text>
<text x="214.4" y="136.6">3</text>
<text x="235.1" y="134.6">7</text>
<text x="235.1" y="132.6">8</text>
<text x="235.1" y="136.6">6</text>
<text x="87.2" y="140.5">1</text>
<text x="87.2" y="142.5">2</text>
<text x="92.2" y="141.5">OUT 1</text>
<text x="92.2" y="143.5">1 IN-</text>
<text x="98.8" y="141.5">OUT 4</text>
<text x="99.9" y="143.5">4 IN-</text>
<text x="107.9" y="140.5">14</text>
<text x="107.9" y="142.5">13</text>
<text x="214.4" y="138.6">4</text>
<text x="235.1" y="138.6">5</text>
<text x="87.2" y="144.5">3</text>
<text x="87.2" y="146.5">4</text>
<text x="87.2" y="148.5">5</text>
<text x="92.2" y="145.5">1 IN+</text>
<text x="92.2" y="147.5">VDD</text>
<text x="92.2" y="149.5">2 IN+</text>
<text x="99.6" y="149.5">3 IN+</text>
<text x="99.6" y="145.5">4 IN+</text>
<text x="100.5" y="147.5">VSS</text>
<text x="107.9" y="148.5">10</text>
<text x="107.9" y="144.5">12</text>
<text x="107.9" y="146.5">11 GND</text>
<text x="87.2" y="150.5">6</text>
<text x="87.2" y="152.4">7</text>
<text x="92.2" y="151.5">2 IN-</text>
<text x="92.2" y="153.4">OUT 2</text>
<text x="98.8" y="153.4">OUT 3</text>
<text x="99.9" y="151.5">3 IN-</text>
<text x="107.9" y="152.4">8</text>
<text x="107.9" y="150.5">9</text>
<text x="221.4" y="159.4">1</text>
<text x="221.4" y="161.4">2</text>
<text x="237.3" y="159.4">1</text>
<text x="237.3" y="161.4">2</text>
<text x="221.4" y="163.4">3</text>
<text x="221.4" y="165.3">4</text>
<text x="221.4" y="167.3">5</text>
<text x="237.3" y="163.4">3</text>
<text x="237.3" y="165.3">4</text>
<text x="237.3" y="167.3">5</text>
<text x="237.3" y="169.3">6</text>
</g>
</svg>
